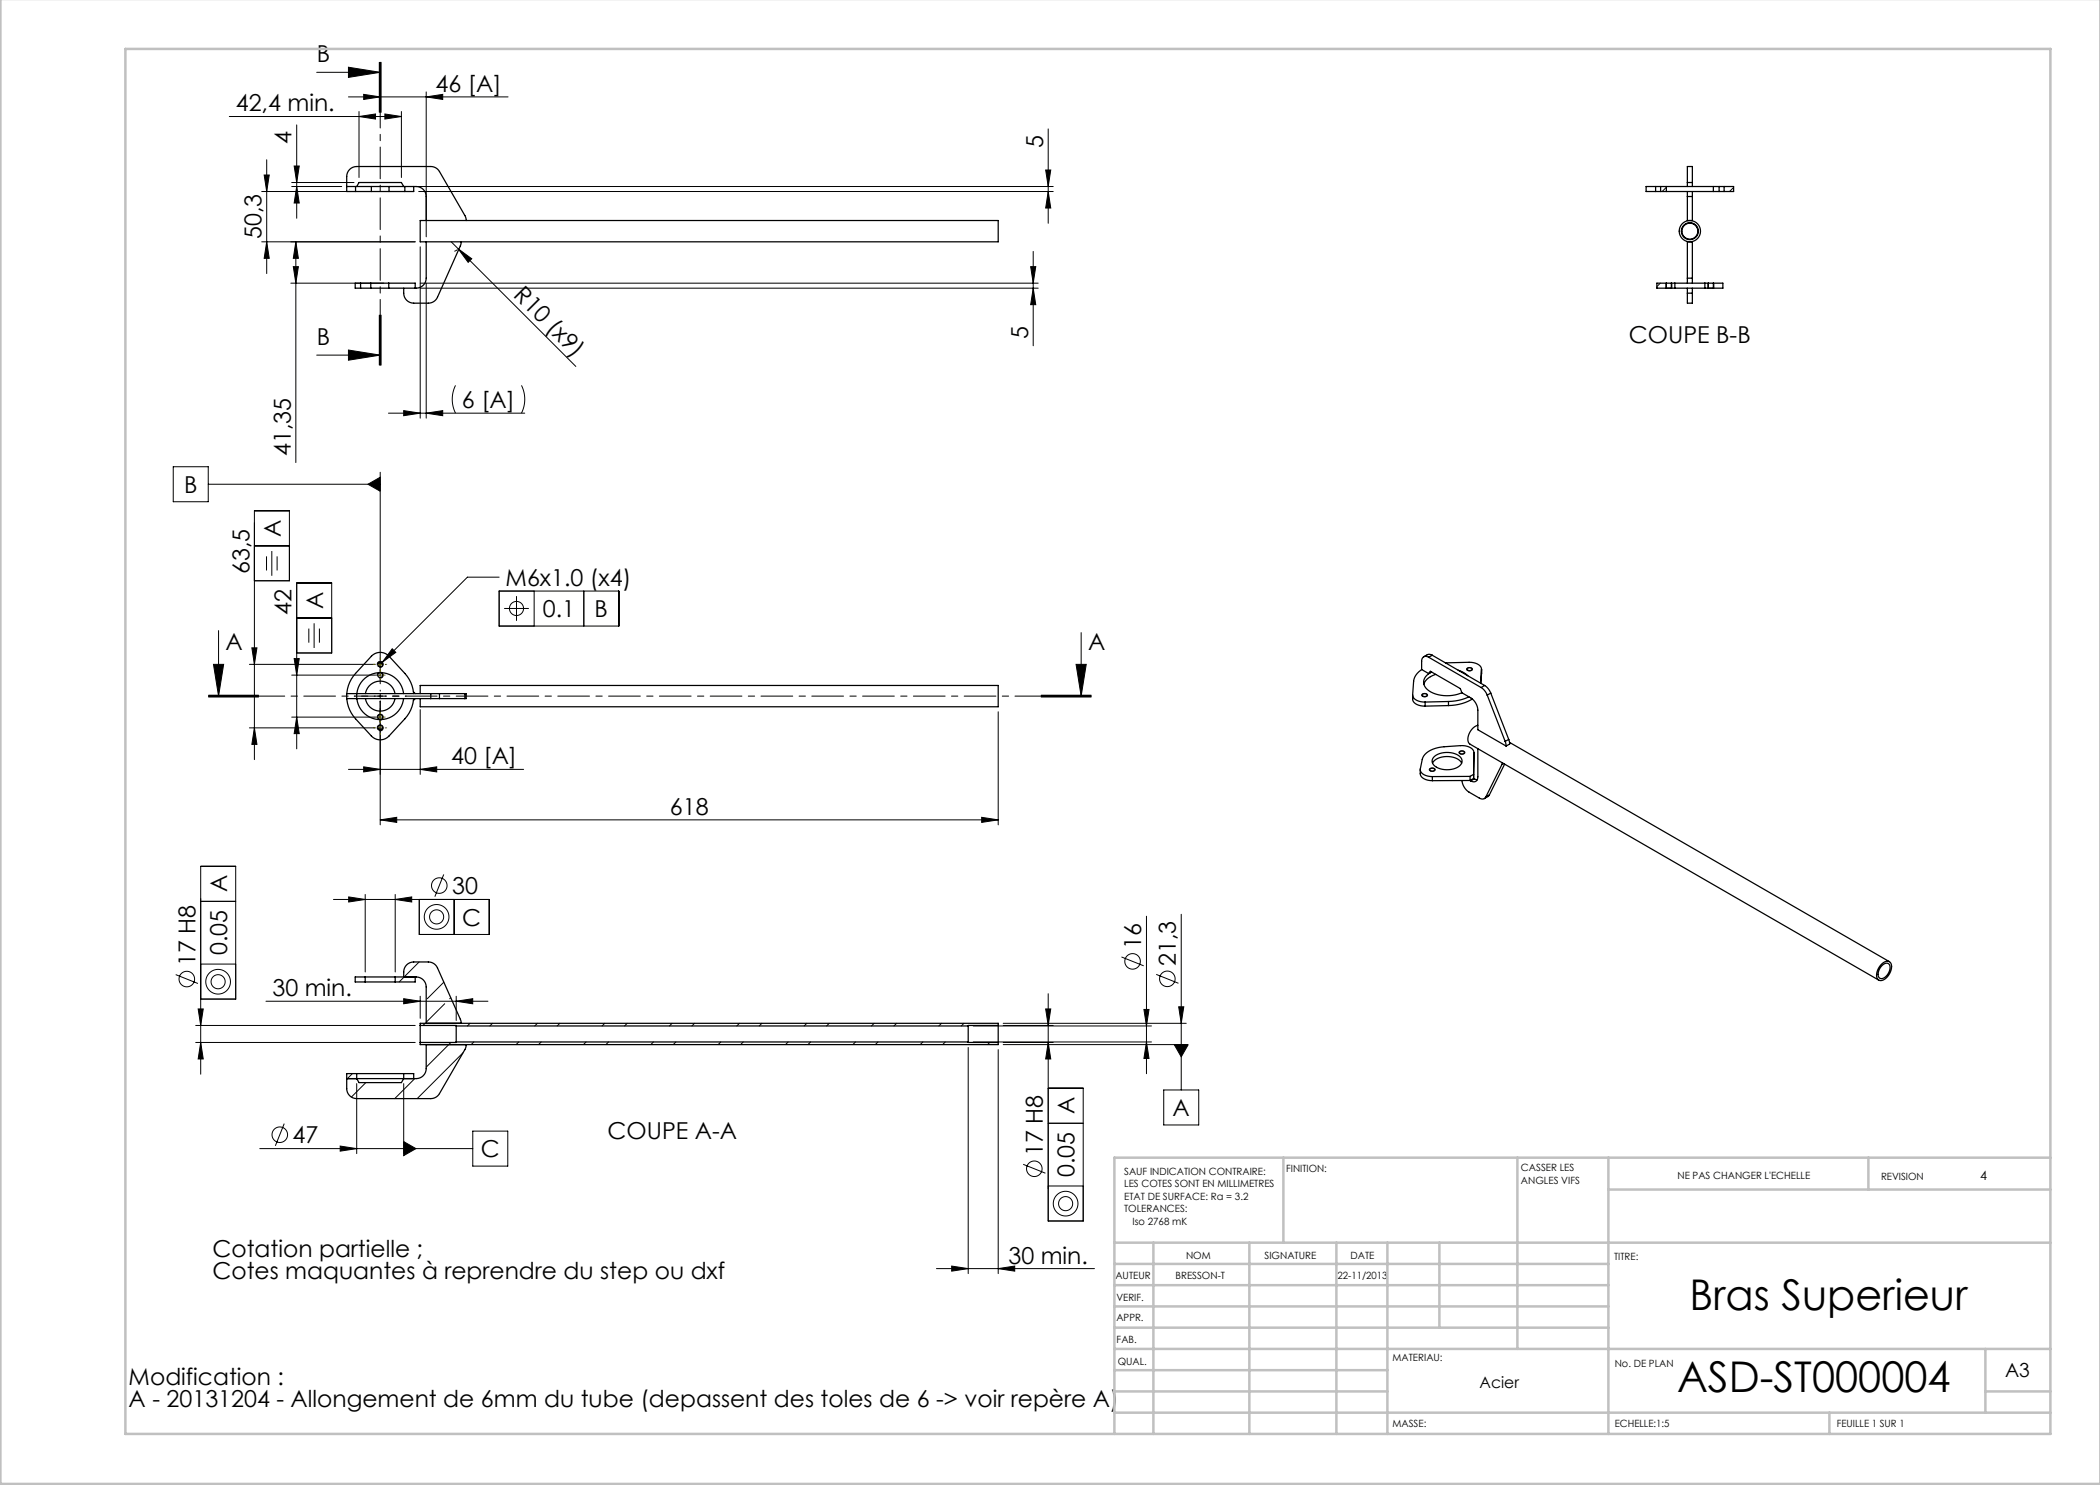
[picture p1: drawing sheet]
<svg xmlns="http://www.w3.org/2000/svg" width="420mm" height="297mm" viewBox="0 0 420 297" stroke-linecap="round" stroke-linejoin="round" font-family="sans-serif">
<g fill="none" stroke="#000" stroke-width=".2">
<path d="M63.3 14.5h12.7M69.7 19.4h31.9M69.7 13.4l6.3 1.1-6.3 1zM72.7 18.9l3.3 .5-3.3 .5zM75.9 12.5v10M76 12.5v10M76.2 12.5v10M85.2 18.4v29M85.2 19.4l3.3-.5v1zM45.9 23.3h34.4M52.3 38.3h17.8M52.8 35h1l-.5 3.3z"/>
<path d="M53.3 32v22.7M58.3 37.3h10M58.3 36.5h12.5M58.8 33.2h1l-.5 3.3zM59.3 25v18.7M59.3 37.3l.5 3.3h-1zM71.8 23.3l3.3-.5v1zM71.8 22.3v13.2M77 22.8l3.3 .5-3.3 .5zM80.3 22.3v13.2M82 37.3h128.6M83.7 38.3h126.9"/>
<path d="M209.1 34h1l-.5 3.3zM209.6 25.8v18.9M209.6 38.3l.5 3.3h-1zM333.3 37.5l-.9 .8M346.7 37.5l-.8 .8M52.3 48.4h30.7M53.3 48.4l.5 3.3h-1zM58.2 56.6h18.6M58.7 53.3h1l-.5 3.3zM59.2 48.4v44.1M59.2 48.4l.5 3.3h-1zM84 56.6h123.6"/>
<path d="M84 57.6h123.6M84 49.4v34.2M85.2 56.6v27M90.2 48.4l25 24.9M91.5 49.9l-.6 .4M91.7 49.8l2.6 2-.7 .7zM206.1 53.3h1l-.5 3.3zM206.6 57.6l.5 3.3h-1zM206.6 50.3v18.9M332.1 56.6l-.7 .7M333.2 56.6v1M334.4 56.6v1"/>
<path d="M341 56.6v.1M341.6 56.6v1M342.8 56.6v1M344.6 57.6h-.1M63.3 71h12.7M69.7 70l6.3 1-6.3 1zM75.9 63v10M76 63v10M76.2 63v10M91.1 77.1a6.2 6.2 0 0 0 0 5.5M104.3 77.1a6.2 6.2 0 0 1 0 5.5M34.6 93.3h7v7h-7z"/>
<path d="M41.6 96.8h34.4M73.6 96.8l2.4-1.4v2.8zM76 94.4v39.6M77.7 82.6h27.3M80.7 82.1l3.3 .5-3.3 .5zM85.2 82.6l3.3-.5v1zM50.9 116.2h7v-14h-7v49.7M50.9 109.2h7M53.3 111.3v2.8M54.4 110.2v5M55.4 111.3v2.8M99.8 115.4h-6.3l-17.9 17.9"/>
<path d="M99.8 118.2h24v7h-24zM103.3 119.2v5M106.8 118.2v7M116.8 118.2v7M41.7 139.2h10M41.7 139.4h10M41.7 139h10M42.7 132.9h2l-1 6.3zM43.7 126.1v13.1M49.9 132.9h25.1M50.4 129.6h1l-.5 3.3zM58.3 135h16.7"/>
<path d="M58.8 131.7h1l-.5 3.3zM59.3 130.6h7v-14h-7v33.2M59.3 123.6h7M61.8 125.7v2.8M62.8 124.7v4.9M63.9 125.7v2.8M75.5 133a.6 .6 0 0 1 .5-.7 .6 .6 0 0 1 .6 .6 .6 .6 0 0 1-.7 .6M75.5 135.2a.6 .6 0 0 1 .5-.8 .6 .6 0 0 1 .6 .7 .6 .6 0 0 1-.7 .5M75.5 139.2h1M76 138.7v1M78.4 129.8l.8 .7-2.7 1.9zM100.8 121.7h5"/>
<path d="M208.2 139h10zM208.2 139.2h10M208.2 139.4h10M215.2 132.9h2l-1 6.3zM216.2 126.5v12.7M284.4 138.9a.63 .63 0 0 1 .6-.2 .63 .63 0 0 1 .5 .4 .65 .65 0 0 1-.6 .3 .65 .65 0 0 1-.5-.5zM293.4 133.7a.63 .63 0 0 1 .6-.2 .63 .63 0 0 1 .5 .5 .65 .65 0 0 1-.7 .2 .65 .65 0 0 1-.5-.5zM49.9 145.6h25.1M50.9 145.6l.5 3.3h-1zM58.3 143.4h16.7M59.3 143.4l.5 3.3h-1zM69.7 153.9h35"/>
<path d="M72.7 153.4l3.3 .5-3.3 .5zM75.5 145.7a.6 .6 0 0 1 .5-.7 .6 .6 0 0 1 .6 .6 .6 .6 0 0 1-.7 .6M75.5 143.6a.6 .6 0 0 1 .5-.8 .6 .6 0 0 1 .6 .7 .6 .6 0 0 1-.7 .5M76 140.2v24.8M84 153.9l3.3-.5v1zM84 141.9v13M199.6 142.4v22.6M285.9 153.8a.63 .63 0 0 1 .7-.2 .63 .63 0 0 1 .4 .4 .65 .65 0 0 1-.6 .3 .65 .65 0 0 1-.5-.5zM291.9 150.3a.63 .63 0 0 1 .6-.2 .63 .63 0 0 1 .5 .5 .65 .65 0 0 1-.7 .3 .65 .65 0 0 1-.5-.5zM69.7 179.4l3.3 .5-3.3 .5zM73 178.9v15.5M76 164l3.3-.5v1z"/>
<path d="M76 164h123.6M79 179.9l3.3-.5v1zM79 178.9v15.5M83.9 179.9v7h14v-7h-31.2M88.7 174.9l-1.7 4.4M90.9 179.9v7M196.3 163.5l3.3 .5-3.3 .5zM35.1 194.9l4.5 1.8M40.1 199.8h7v-26.5h-7v41.5M40.1 192.8h7M40.1 180.3h7M80.7 199.7l3.3 .5-3.3 .6z"/>
<path d="M83.8 192.4l-4 4M84 199.2v4.5M88.8 196.4l-3.3 3.3M90.1 199.5l-.2 .2M91.2 199.2v4.9M209.6 198.7v45.5h7v-26.5h-7M224.3 191.4l4.4 1.8M229.3 183.2v31.5M231.2 194.9l4.5 1.8M236.2 182.9v35.1M39.1 208.5h43.9M39.1 205.1h43.9"/>
<path d="M39.6 201.8h1l-.5 3.3zM40.1 208.5l.5 3.3h-1zM53.2 200.2h44.4M70.5 214.7l-1.2 1.2M71.3 216.7v14M73.2 216.5l-2.9 2.9M80.7 216.7v14M82.9 215.7l-4 4M85 204.7l-.4 .4M88.9 200.7l-3.7 3.7M90.2 208.5l-5 4.9M91.2 200.2l3.3-.5v1.1z"/>
<path d="M92.6 210.5l-9.2 9.2M94 204.7l-.5 .5M94.8 208.4l-.6 .5M98.5 204.7l-.5 .5M103.7 208.4l-.5 .5M107.5 204.7l-.6 .5M108.2 208.4l-.5 .5M112 204.7l-.6 .5M117.2 208.4l-.5 .5M120.9 204.7l-.5 .5M121.7 208.4l-.5 .5M125.4 204.7l-.5 .5"/>
<path d="M130.7 208.4l-.5 .5M134.4 204.7l-.5 .5M135.2 208.4l-.6 .5M138.9 204.7l-.5 .5M144.2 208.4l-.6 .5M147.9 204.7l-.5 .5M148.6 208.4l-.5 .5M152.4 204.7l-.6 .5M157.6 208.4l-.5 .5M161.4 204.7l-.6 .5M162.1 208.4l-.5 .5M165.8 204.7l-.5 .5"/>
<path d="M171.1 208.4l-.5 .5M174.8 204.7l-.5 .5M175.6 208.4l-.5 .5M179.3 204.7l-.5 .5M184.6 208.4l-.6 .5M188.3 204.7l-.5 .5M189.1 208.4l-.6 .5M192.8 204.7l-.5 .5M193.6 209.5v45.2M194.6 205.2h35.7M194.6 208.4h35.7M197.9 208.5l-.4 .4"/>
<path d="M199.6 209.9v44.8M200.6 208.5h10M200.6 205.1h10M200.6 204.7h36.6M200.6 208.9h36.6M209.1 201.8h1l-.5 3.3zM209.6 208.5l.5 3.3h-1zM228.8 201.9h1l-.5 3.3zM229.3 208.4l.5 3.3h-1zM232.7 218h7v7h-7zM234.8 208.9h2.8l-1.4 2.5zM235.7 201.4h1.1l-.6 3.3z"/>
<path d="M52 229.7h42.6M56.8 224.7l-1.7 4.5M68 229.2l3.3 .5-3.3 .5zM80.7 228.3l2.5 1.4-2.5 1.4zM94.6 226.2h7v7h-7zM204.6 232.9l4.5 1.7M209.6 237.2h7M209.6 224.7h7M187.3 253.7h31.6M190.3 253.2l3.3 .5-3.3 .5zM199.6 253.7l3.3-.5v1z"/>
<circle cx="103.3" cy="121.7" r="1.41"/>
<circle cx="87.9" cy="177.1" r="1.56"/>
<circle cx="37.4" cy="195.8" r="1.56"/>
<circle cx="43.6" cy="196.3" r="2.47"/>
<circle cx="43.6" cy="196.3" r="1.41"/>
<circle cx="87.3" cy="183.4" r="2.47"/>
<circle cx="87.3" cy="183.4" r="1.41"/>
<circle cx="226.5" cy="192.3" r="1.56"/>
<circle cx="233.5" cy="195.8" r="1.56"/>
<circle cx="56" cy="226.9" r="1.56"/>
<circle cx="206.9" cy="233.8" r="1.56"/>
<circle cx="213.1" cy="240.7" r="2.47"/>
<circle cx="213.1" cy="240.7" r="1.41"/>
</g>
<path d="M41.7 139.2h176.5" fill="none" stroke="#000" stroke-width=".2" stroke-dasharray="6.3 1.3 1.3 1.3" stroke-dashoffset="1.3"/>
<path d="M76 12.5v60.5" fill="none" stroke="#000" stroke-width=".2" stroke-dasharray="6.3 1.3 1.3 1.3" stroke-dashoffset="3.4"/>
<g fill="none" stroke="#c0c0c0" stroke-width=".5">
<path d="M.1 -.1v296.9h419.9M25.1 9.8h385v277h-385zM256.7 231.5v17M303.5 231.5v38.3M321.7 231.5v55.3M321.7 237.9h88.4M373.7 231.5v6.4M410.1 231.5h-187.2v55.3M222.9 248.5h187.2M222.9 257h98.8M222.9 252.8h98.8M230.7 248.5v38.3"/>
<path d="M249.9 248.5v38.3M267.3 248.5v38.3M277.5 248.5v38.3M287.9 248.5v17M222.9 265.5h98.8M222.9 261.3h98.8M222.9 278.3h54.6M222.9 274h54.6M222.9 269.8h187.2M397.1 278.3h13M397.1 269.8v12.7M222.9 282.5h187.2"/>
<path d="M365.9 282.5v4.3"/>
</g>
<path d="M75 139.2h-4.2M76 138.2v-4.2M77 139.2h4.2M76 140.2v4.2" fill="none" stroke="#000" stroke-width=".2" stroke-dasharray="30.5 1.3 1.3 1.3" stroke-dashoffset="30.3"/>
<g fill="none" stroke="#808000" stroke-width=".2" stroke-dasharray="30.5 1.3 1.3 1.3">
<path d="M75 132.9h-.3M75.5 135h-.5M76 134.5v-.5M76 135.5v.5M76 131.9v-.3M76 133.9v.3M76.5 135h.5M77 132.9h.3M75 145.6h-.3M75.5 143.4h-.5M76 142.9v-.5M76 143.9v.5"/>
<path d="M76 144.6v-.3M76 146.6v.3M76.5 143.4h.5M77 145.6h.3"/>
</g>
<path d="M75.5 135h1M75.5 132.9h1M76 132.4v1M76 134.5v1M75.5 143.4h1M75.5 145.6h1M76 142.9v1M76 145.1v1" fill="none" stroke="#808000" stroke-width=".2"/>
<g fill="none" stroke="#000" stroke-width=".25">
<path d="M69.3 37.3h.1M69.4 37.3h1.7M71.1 38.3h-1.8v-3a2 2 0 0 1 2-2h14.9a2 2 0 0 1 1.7 1l5.1 8.8 .2 1M71.1 37.3h3.2M71.1 37.3v1M71.1 38.3h3.2M71.3 37.3l.5-.8h8.5l.4 .8M74.3 38.3h3.5M74.3 37.3h3.5M74.3 37.3v1M77.8 37.3h3.2M77.8 37.3v1"/>
<path d="M77.8 38.3h3.2M81 37.3h1.4a2.24 2.24 0 0 1 2.8 2v4.8M81 37.3v1M82.7 37.3v1h-1.7M331.1 38.3h1M331.1 37.3h1M331.1 37.3h-1.9v1h1.9M331.1 37.3v1M332.1 37.3h1.2M332.1 38.3h1.2M332.1 37.3v1M333.3 37.3h9.4"/>
<path d="M333.3 38.3h9.4M333.3 37.3v1M337.5 38.3v1M337.5 39.3v4.8h1v-4.8M337.5 36.5h1M337.5 37.3v-4h1v4M337.5 39.3h1M338.5 38.3v1M342.7 37.3h1.1M342.7 38.3h1.1M342.7 37.3v1M343.8 37.3h1"/>
<path d="M343.8 38.3h1M343.8 37.3v1M344.8 37.3h1.9v1h-1.9M344.8 37.3v1M72.1 56.6h-1.1v1h1.1M72.1 57.6h2.1M72.1 56.6h2.1M72.1 56.6v1M74.2 56.6h3.6M74.2 57.6h3.6M74.2 56.6v1M77.8 56.6v1"/>
<path d="M77.8 56.6h5.2v1M84 44.1h115.6v4.3h-115.6zM85.2 48.4v7.2a2 2 0 0 1-2 2h-5.4M92.2 48.4l-.1 .8-4.6 10.2a2 2 0 0 1-1.8 1.2h-3a2 2 0 0 1-2-2v-1M333.3 56.6v1h1v-1M333.3 56.6h1M333.3 56.6h-1.9v1h3.6M334.3 56.6h.7M335 57.6h6M335 56.6h6M335 56.6v1M337.5 58.6v2h1v-2"/>
<path d="M337.5 55.6v1M337.5 55.6v-7.2h1v7.2M337.5 57.6v1M337.5 58.6h1M337.5 55.6h1M338.5 55.6v1M338.5 57.6v1M341 56.6h.7M341 56.6v1M341.7 56.6v1h1v-1M341.7 56.6h1M342.7 56.6h1.9v1h-3.6"/>
<path d="M69.3 139.7h2M69.3 138.7h2M69.3 138.7v1M69.4 138.7v-.2a6.7 6.7 0 0 1 1.7-3.8l3.2-3.5a2.4 2.4 0 0 1 3.5 0l3.2 3.5a6.7 6.7 0 0 1 1.7 4M69.4 139.7v.2a6.7 6.7 0 0 0 1.7 3.9l3.2 3.4a2.4 2.4 0 0 0 3.5 0l3.2-3.4a6.7 6.7 0 0 0 1.7-4.1M71.3 138.7v1M71.3 139.7h14.9M71.3 138.7h14.9M71.4 138.7a4.7 4.7 0 0 1 4.6-4.2 4.7 4.7 0 0 1 4.7 4.2M71.4 139.7a4.7 4.7 0 0 0 4.6 4.2 4.7 4.7 0 0 0 4.7-4.2M73.1 139.7a3 3 0 0 0 2.9 2.5 3 3 0 0 0 3-2.5M73.1 138.7a3 3 0 0 1 2.9-2.5 3 3 0 0 1 3 2.5"/>
<path d="M75.6 132.7h.9M82.7 138.4l.3 .3M83 139.7l-.3 .4M84 138.7v-1.6h115.6v4.3h-115.6v-1.7M86.2 139.7h1.7M86.2 138.7h1.7M86.2 138.7v1M87.9 138.7v1M87.9 139.7h5.1M87.9 138.7h5.1M93 138.7h.2v1h-.2M93 138.7v1"/>
<path d="M282.5 139a1.68 1.68 0 0 0 1.7 2.2h.8M284.3 133.9l1.4 .8M284.3 133.9l-.9 .8-.5 .8-.2 .8-.2 2.7a1.88 1.88 0 0 0 2.1 1.4h.4M284.5 138.9a.51 .51 0 0 1 .5-.2 .51 .51 0 0 1 .4 .4 .51 .51 0 0 1-.5 .2 .51 .51 0 0 1-.4-.4zM285.7 131.5a.86 .86 0 0 0-1-.1 .86 .86 0 0 0-.4 .9v1.6M285.7 134.7l.6-.3a2.06 2.06 0 0 0-1.1 3.2 6.7 6.7 0 0 0 7.2 .9M285.7 134.7l.4-.4 6 3.4 .3 .9M285.7 131.5l10.5 6M286.4 131l-.7-.1-1 .5M286.4 131l-.7 .5M286.4 131l10.5 6.1M287.1 134.9a3.4 3.4 0 0 0-2.3 1.9"/>
<path d="M289.1 132.6l4.7-.1a2.4 2.4 0 0 1 2.5 1.1l-.2 3M291.6 134l1.2 .6 .8 .6M292.4 138.6l1.8 1a3.1 3.1 0 0 1 1.4 2.4v3.9l5.6 3.3M293.4 133.7a.51 .51 0 0 1 .6-.2 .51 .51 0 0 1 .4 .5 .51 .51 0 0 1-.6 .2 .51 .51 0 0 1-.4-.5zM293.8 139.4l-2 .7-2.1 .2M294.5 139.8a9.2 9.2 0 0 1-4.8 1.3M296.1 136.6h.1M296.2 137.5a3.1 3.1 0 0 1 1.2 1.5M296.3 134.7l-.1 2M296.3 133.8v.9M296.3 134.7h.1M296.9 137.1a3.1 3.1 0 0 1 1.3 1.5"/>
<path d="M296.9 137.1l-.7 .4M297.4 139l3.6 9.3M298.2 138.6l-.8 .4M298.2 138.6l3.5 9.3M75.6 145.8h.9M284 153.9a1.65 1.65 0 0 0 1.6 2.1l.9 .1M285 140.4v.8M286 153.8a.51 .51 0 0 1 .5-.2 .51 .51 0 0 1 .4 .4 .51 .51 0 0 1-.5 .2 .51 .51 0 0 1-.4-.4zM286.5 155.3v.8M286.5 152.6a3.7 3.7 0 0 1 4.5-1l1 .5 .3 .5M286.9 151.2a4.3 4.3 0 0 1 5.3 .3 1.28 1.28 0 0 1-.7 2 4.2 4.2 0 0 1-4.9-.7l-.2-.8zM289.7 140.3l-4.7 .1"/>
<path d="M289.7 140.3v.8M289.7 141.1l-4.7 .1M291.9 150.4a.51 .51 0 0 1 .6-.2 .51 .51 0 0 1 .3 .4 .51 .51 0 0 1-.5 .2 .51 .51 0 0 1-.4-.4zM292.4 156.1a3.2 3.2 0 0 0 1.4 2.3l2.1 1.2a.84 .84 0 0 0 1.3-.2M294 156.1l.2 .1M294 155.3l.7-.4v.8M294 155.3h-7.5M294 155.3v.8M294 156.1h-7.5M294.7 155.7l.2 .1M294.7 155.7l-.7 .4M294.8 150.5a2.02 2.02 0 0 0-2.2-1.4l-3.8 .3a4.9 4.9 0 0 0-4.2 2.1l-.5 2.3a1.74 1.74 0 0 0 1.9 1.5h.5"/>
<path d="M294.8 150.5l-.1 5.2M294.8 150.5v.8M294.9 155.8l.5 .2M294.9 155.8l-.7 .4M295.6 145.1a2.85 2.85 0 0 0-1.8 3.5l82 47.4M295.6 149.7v5.7a.86 .86 0 0 1-.4 .9 .86 .86 0 0 1-1-.1M297.9 159l-1 .7M297.9 159l-.7 .4M300.4 152.9l-3.2 6.5M300.5 152.6l-.1 .3M300.7 152.7l-.3 .2M300.9 152.8l-3 6.2"/>
<path d="M301 148.3l.2 .9M301.7 147.9l.2 .9-.7 .4M301.7 147.9l-.7 .4M301.9 148.5l76 43.8M73 195.4h6M73 196.4h6M73 195.4h-2v1h2M73 195.4v1M79 195.4h4.2a2 2 0 0 1 2 2v7.3M79 195.4v1M80.7 195.4a2.41 2.41 0 0 1 1.3-2.9l.7-.1h3a2 2 0 0 1 1.8 1.2l4.6 10.2 .1 .9M83 195.4v1h-4"/>
<path d="M376.4 192.7a1.02 1.02 0 0 1 1-.5 1.02 1.02 0 0 1 .9 .8 2.95 2.95 0 0 1-2.2 3.1 1.16 1.16 0 0 1-.7-1.7l.5-1.1zM376.4 193.1a.85 .85 0 0 1 1.2-.4 .85 .85 0 0 1 .4 1.1 1.99 1.99 0 0 1-2 1.9 1.81 1.81 0 0 1 .4-2.6zM69.3 215.7h2M71.3 215.7h9.4M71.3 214.7h9.4M71.3 214.7v1M71.3 215.7l.5 .8h8.5l.4-.8M80.7 214.7h2v1M80.7 214.7v1M84 205.1v3.4M84 208.5v.4h115.6v-.4M84 205.1v-.4h115.6v.4"/>
<path d="M84 205.1l7.2 .1M85.2 208.9v4.8a2 2 0 0 1-2 2h-2.5M91.2 205.2v3.2M91.2 208.4l-7.2 .1M91.2 205.2h102.4M91.2 208.4h102.4M93.2 208.9l-.2 1-5.1 8.8a2 2 0 0 1-1.7 1h-14.9a2 2 0 0 1-2-2v-3h2M193.6 205.2v3.2M193.6 208.4l6 .1M199.6 205.1v3.4M199.6 205.1l-6 .1"/>
<circle cx="338" cy="46.2" r="1.7"/>
<circle cx="338" cy="46.2" r="1.6"/>
<circle cx="338" cy="46.2" r="2.13"/>
<circle cx="76" cy="135" r=".5"/>
<circle cx="76" cy="132.9" r=".5"/>
<circle cx="76" cy="143.4" r=".5"/>
<circle cx="76" cy="145.6" r=".5"/>
</g>
<g fill="#000">
<path d="M91.7 49.8l2.6 2-.7 .7zM73.6 96.8l2.4-1.4v2.8z"/>
<path d="M69.7 13.4l6.3 1.1-6.3 1zM69.7 70l6.3 1-6.3 1zM80.7 228.3v2.8l2.5-1.4zM234.8 208.9l1.4 2.5 1.4-2.5z"/>
<path d="M72.7 18.9l3.3 .5-3.3 .5zM85.2 19.4l3.3-.5v1z"/>
<path d="M59.3 37.3l.5 3.3h-1zM58.8 33.2h1l-.5 3.3z"/>
<path d="M209.1 34h1l-.5 3.3zM209.6 38.3l.5 3.3h-1z"/>
<path d="M206.1 53.3h1l-.5 3.3zM206.6 57.6l.5 3.3h-1z"/>
<path d="M42.7 132.9h2l-1 6.3zM215.2 132.9h2l-1 6.3z"/>
<path d="M50.4 129.6h1l-.5 3.3zM50.9 145.6l.5 3.3h-1zM52.8 35h1l-.5 3.3zM53.3 48.4l.5 3.3h-1zM235.7 201.4h1.1l-.6 3.3zM228.8 201.9h1l-.5 3.3zM229.3 208.4l.5 3.3h-1zM39.6 201.8h1l-.5 3.3zM40.1 208.5l.5 3.3h-1z"/>
<path d="M78.4 129.8l-1.9 2.6 2.7-1.9zM71.8 23.3l3.3-.5v1zM77 22.8l3.3 .5-3.3 .5zM80.7 82.1l3.3 .5-3.3 .5zM85.2 82.6l3.3-.5v1zM69.7 179.4l3.3 .5-3.3 .5zM79 179.9l3.3-.5v1zM68 229.2l3.3 .5-3.3 .5zM190.3 253.2l3.3 .5-3.3 .5zM199.6 253.7l3.3-.5v1zM80.7 199.7l3.3 .5-3.3 .6zM91.2 200.2l3.3-.5v1.1z"/>
<path d="M59.3 143.4l.5 3.3h-1zM58.8 131.7h1l-.5 3.3zM58.7 53.3h1l-.5 3.3zM59.2 48.4l.5 3.3h-1zM209.6 208.5l.5 3.3h-1zM209.1 201.8h1l-.5 3.3z"/>
<path d="M84 153.9l3.3-.5v1zM72.7 153.4l3.3 .5-3.3 .5z"/>
<path d="M76 164l3.3-.5v1zM196.3 163.5l3.3 .5-3.3 .5z"/>
</g>
<g font-size="8.5">
<text x="337.9" y="262.1">Bras Superieur</text>
<text x="335.4" y="278.5">ASD-ST000004</text>
</g>
<g font-size="4.7">
<text x="63.3" y="12.4">B</text>
<text x="47.2" y="22.3">42,4 min.</text>
<text x="87.1" y="18.4">46 [A]</text>
<text x="58.3" y="28.9" transform="rotate(-90 58.3 28.9)">4</text>
<text x="208.6" y="29.7" transform="rotate(-90 208.6 29.7)">5</text>
<text x="52.3" y="47.9" transform="rotate(-90 52.3 47.9)">50,3</text>
<text x="102.5" y="59.2" transform="rotate(45 102.5 59.2)">R10 (x9)</text>
<text x="63.3" y="69">B</text>
<text x="205.6" y="67.9" transform="rotate(-90 205.6 67.9)">5</text>
<text x="325.8" y="68.6">COUPE B-B</text>
<text x="92.4" y="81.6">6 [A]</text>
<text x="58.2" y="91.2" transform="rotate(-90 58.2 91.2)">41,35</text>
<text x="36.8" y="98.6">B</text>
<text x="56.1" y="107.4" transform="rotate(-90 56.1 107.4)">A</text>
<text x="49.9" y="114.9" transform="rotate(-90 49.9 114.9)">63,5</text>
<text x="101.1" y="117.2">M6x1.0 (x4)</text>
<text x="58.3" y="123.1" transform="rotate(-90 58.3 123.1)">42</text>
<text x="64.6" y="121.8" transform="rotate(-90 64.6 121.8)">A</text>
<text x="108.6" y="123.5">0.1</text>
<text x="118.9" y="123.5">B</text>
<text x="45.1" y="130">A</text>
<text x="217.6" y="130">A</text>
<text x="90.2" y="152.9">40 [A]</text>
<text x="134" y="163">618</text>
<text x="45.4" y="178.5" transform="rotate(-90 45.4 178.5)">A</text>
<text x="90.4" y="178.8">30</text>
<text x="92.5" y="185.2">C</text>
<text x="45.4" y="191.1" transform="rotate(-90 45.4 191.1)">0.05</text>
<text x="228.2" y="189.7" transform="rotate(-90 228.2 189.7)">16</text>
<text x="39.1" y="193.2" transform="rotate(-90 39.1 193.2)">17 H8</text>
<text x="235.2" y="193.2" transform="rotate(-90 235.2 193.2)">21,3</text>
<text x="54.5" y="199.2">30 min.</text>
<text x="121.5" y="227.7">COUPE A-A</text>
<text x="214.9" y="222.9" transform="rotate(-90 214.9 222.9)">A</text>
<text x="234.5" y="223.3">A</text>
<text x="58.5" y="228.7">47</text>
<text x="96.2" y="231.5">C</text>
<text x="208.6" y="231.2" transform="rotate(-90 208.6 231.2)">17 H8</text>
<text x="214.9" y="235.5" transform="rotate(-90 214.9 235.5)">0.05</text>
<text x="42.5" y="251.4">Cotation partielle ;</text>
<text x="42.5" y="255.9">Cotes maquantes à reprendre du step ou dxf</text>
<text x="201.7" y="252.7">30 min.</text>
<text x="25.7" y="276.9">Modification :</text>
<text x="25.7" y="281.5">A - 20131204 - Allongement de 6mm du tube (depassent des toles de 6 -&gt; voir repère A)</text>
</g>
<text font-size="3.9" x="401" y="275.4">A3</text>
<text font-size="3.2" x="295.9" y="277.7">Acier</text>
<text font-size="2.5" x="396.1" y="235.9">4</text>
<g font-size="2">
<text x="224.8" y="235">SAUF INDICATION CONTRAIRE:</text>
<text x="224.8" y="237.5">LES COTES SONT EN MILLIMETRES</text>
<text x="224.8" y="240">ETAT DE SURFACE: Ra = 3.2</text>
<text x="257.2" y="234.4">FINITION:</text>
<text x="304.2" y="234.3">CASSER LES</text>
<text x="304.2" y="236.8">ANGLES VIFS</text>
<text x="335.5" y="235.8">NE PAS CHANGER L'ECHELLE</text>
<text x="376.2" y="236">REVISION</text>
<text x="224.8" y="242.5">TOLERANCES:</text>
<text x="226.5" y="245">Iso 2768 mK</text>
<text x="237.2" y="251.8">NOM</text>
<text x="252.9" y="251.7">SIGNATURE</text>
<text x="270.1" y="251.7">DATE</text>
<text x="223.1" y="255.9">AUTEUR</text>
<text x="235.1" y="255.9">BRESSON-T</text>
<text x="267.5" y="255.7">22-11/2013</text>
<text x="322.8" y="252">TITRE:</text>
<text x="223.3" y="260.1">VERIF.</text>
<text x="223.3" y="264.2">APPR.</text>
<text x="223.3" y="268.6">FAB.</text>
<text x="223.5" y="272.9">QUAL.</text>
<text x="278.5" y="272.3">MATERIAU:</text>
<text x="323" y="273.4">No. DE PLAN</text>
<text x="278.5" y="285.3">MASSE:</text>
<text x="323" y="285.4">ECHELLE:1:5</text>
<text x="367.4" y="285.4">FEUILLE 1 SUR 1</text>
</g>
</svg>
